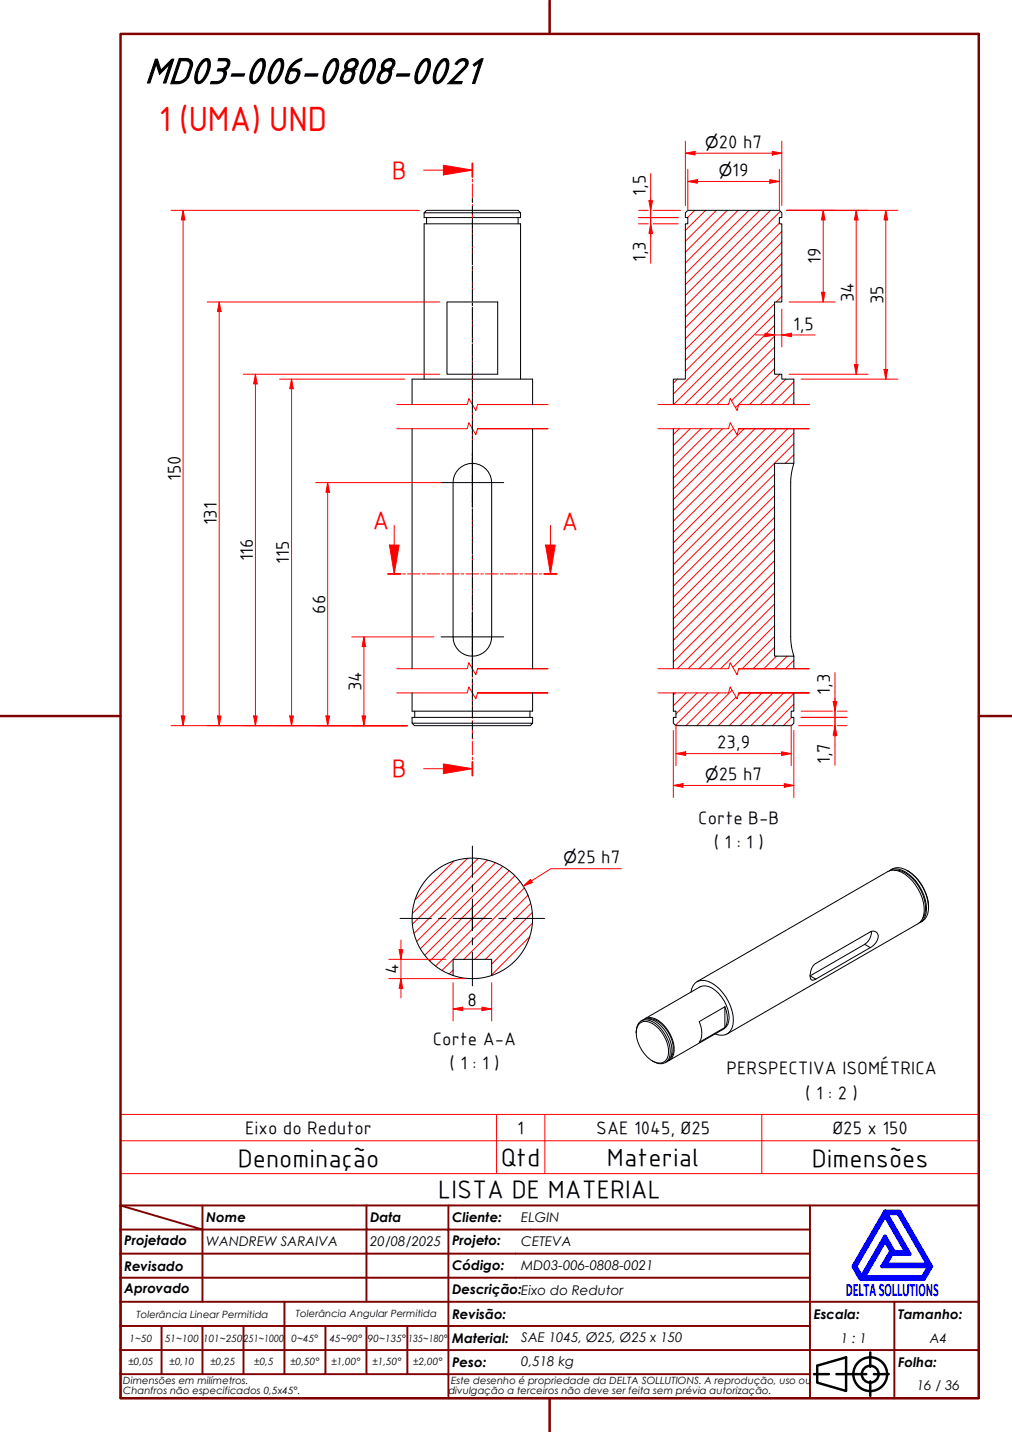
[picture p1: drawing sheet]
<svg xmlns="http://www.w3.org/2000/svg" width="210mm" height="297mm" viewBox="0 0 210 297" stroke-linecap="round" stroke-linejoin="round" font-family="sans-serif">
<!-- layer: Hatch (ABNT) -->
<g fill="none" stroke="#f00" stroke-width=".21">
<path d="M144.1 43.6l-1.5 1.5M146.3 43.6l-4.1 4.2M148.6 43.6l-6.4 6.4M150.8 43.6l-8.6 8.7M153.1 43.6l-10.9 11M155.3 43.6l-13.1 13.2M157.6 43.6l-15.4 15.4M159.8 43.6l-17.6 17.7M161.6 46.3l-19.4 19.5M161.9 43.8l-19.7 19.7M162.2 59.2l-22.5 22.5M162.2 57l-20 20"/>
<path d="M162.2 54.7l-20 20M162.2 52.5l-20 20M162.2 50.3l-20 20M162.2 48l-20 20M140.5 78.6l-.8 .9M160.7 76.5l-8.2 8.1M160.7 74.2l-9 8.9M160.7 72l-12 11.9M160.7 69.7l-14.2 14.2M160.7 67.5l-16.5 16.4M160.7 65.2l-18.7 18.7M160.7 63l-21 20.9"/>
<path d="M161.7 77.6l-6.3 6.3M162.2 61.5l-1.2 1.1M163 78.6l-5.3 5.3M164.7 79.2l-4.8 4.7M140.9 88.9l-1.2 1.2M143.1 88.9l-3.4 3.5M145.4 88.9l-5.7 5.7M147.6 88.9l-7.9 8M149.9 88.9l-10.2 10.2M151.2 83.7l-.2 .2M152.1 88.9l-12.4 12.5M154.3 88.9l-14.6 14.7"/>
<path d="M156.6 88.9l-16.9 17M158.8 88.9l-19.1 19.2M160.7 98.3l-21 21M161.1 88.9l-21.4 21.4M163.3 88.9l-23.6 23.7M164.7 94.3l-1.8 1.8M164.7 92.1l-25 25M164.7 89.8l-25 25M164.7 83.7l-.3 .2M164.7 81.4l-2.5 2.5M160.7 118.5l-20.2 20.2M160.7 116.3l-21 21"/>
<path d="M160.7 114.1l-21 21M160.7 111.8l-21 21M160.7 109.5l-21 21.1M160.7 107.3l-21 21M160.7 105.1l-21 21M160.7 102.8l-21 21M160.7 100.6l-21 21M153 139.7l-.2 .2M160.7 134.2l-4.5 4.5M160.7 132l-6.8 6.7M160.7 129.8l-8.7 8.6M160.7 127.5l-11.2 11.2"/>
<path d="M160.7 125.3l-13.5 13.4M160.7 123l-15.7 15.7M160.7 120.8l-18 17.9M161 136.1l-2.6 2.6M163.3 136.1l-2.6 2.6M164.7 137l-1.8 1.7M140.1 143.7l-.4 .5M142.3 143.7l-2.6 2.7M144.6 143.7l-4.4 4.4M146.8 143.7l-6.7 6.8M149.1 143.7l-6.8 6.8M151.8 143.2l-7.3 7.3"/>
<path d="M152.7 144.6l-6 5.9M153.6 143.7l-.5 .5M155.8 143.7l-6.8 6.8M158.1 143.7l-6.8 6.8M160.3 143.7l-6.8 6.8M162.5 143.7l-6.8 6.8M164.2 148.8l-1.7 1.7M164.7 146.1l-4.5 4.4M164.7 143.8l-6.7 6.7M94.1 178.7l-8 7.9M96.9 178.1l-11.3 11.3M99.2 178.1l-13.6 13.6"/>
<path d="M101.1 178.4l-15.2 15.2M102.7 179l-16.2 16.3M104.2 179.7l-17 17.1M105.6 180.6l-17.5 17.5M106.8 181.7l-17.6 17.6M107.8 182.9l-17.5 17.5M108.7 184.2l-17 17.1M109.5 185.7l-13.3 13.3M109.8 194.3l-7.8 7.9M110 187.4l-11.6 11.6M110.4 189.3l-9.7 9.7M110.4 191.6l-8.4 8.4"/>
<path d="M94 201.2l-.8 .8"/>
</g>
<!-- layer: Linha Corte (ABNT) -->
<g fill="none" stroke="#f00" stroke-width=".21">
<path d="M82.3 88.9h14.6l.3-1.2 1.5 2.5 .3-1.3h14.6h-14.6M82.3 83.9h14.6l.3-1.2 1.5 2.5 .3-1.3h14.6h-14.6M136.5 88.9h14.6l.3-1.2 1.5 2.5 .3-1.3h14.6h-14.6M136.5 83.9h14.6l.3-1.2 1.5 2.5 .3-1.3h14.6h-14.6M80.5 119h2.6M81.8 113.1v5.9M83.5 119h.6M84.5 119h2.6M87.6 119h.5M88.6 119h2.6M91.6 119h.6M92.6 119h2.6"/>
<path d="M95.7 119h.5M96.7 119h2.6M99.7 119h.6M100.7 119h2.6M103.8 119h.5M104.8 119h2.6M107.8 119h.6M108.8 119h2.6M111.9 119h.5M112.9 119h2.6M82.3 138.7h14.6l.3-1.2 1.5 2.5 .3-1.3h14.6h-14.6M136.5 138.7h14.6l.3-1.2 1.5 2.5 .3-1.3h14.6h-14.6"/>
<path d="M82.3 143.7h14.6l.3-1.2 1.5 2.5 .3-1.3h14.6h-14.6M136.5 143.7h14.6l.3-1.2 1.5 2.5 .3-1.3h14.6h-14.6"/>
</g>
<!-- layer: Visible (ABNT) -->
<g fill="none" stroke="#000" stroke-width=".21">
<path d="M88 44.1v1h20v-1h-20l.5-.5h19l.5 .5M88.5 45.1v1.3M107.5 45.1v1.3M88 78.6v-32.2h20v32.2M92.7 62.6h10.5v15h-10.5zM85.5 83.9v-5.3h25v5.3M85.5 88.9v49.8M95.1 97.3a4 4 0 0 1 4.4-.9 4 4 0 0 1 2.5 3.7v32a4 4 0 0 1-4 4 4 4 0 0 1-4-4v-32a3.9 3.9 0 0 1 1.1-2.8zM110.5 88.9v49.8M139.7 83.9v-5.3h2.5v-32.2h.5v-1.3h-.5v-1l.5-.5h18.9l.6 .5v1h-.6v1.3h.6v16.2h-1.5v15h1.5v1h2.5v5.3M139.7 88.9v49.8M164.7 88.9v7.2h-4v40h4"/>
<path d="M164.7 96.1l-.5 1.8-.2 2.2v32l.2 2.3 .5 1.7M164.7 136.1v2.6M85.5 150l.5 .5h24l.5-.5h-25v-1.2h25v1.2M85.5 143.7v3.8h25v-3.8M86 147.5v1.3M109.9 147.5v1.3M139.7 143.7v3.8h.5v1.3h-.5v1.2l.5 .5h24l.5-.5v-1.2h-.6v-1.3h.6v-3.8M94 199h8v3.3a12.5 12.5 0 0 1-8 0zM179.3 195.9l-11.3 6.5 1.2 .7M179.3 195.9l1.2 .7M180.5 196.6a2.55 2.55 0 0 0 1.5-2.9l-.4-.4a1.07 1.07 0 0 0-1.1 0l-11.3 6.5a2.86 2.86 0 0 0-.9 3.5h.4l.5-.2M180.5 196.6l-11.3 6.5"/>
<path d="M180.7 193.2a3.1 3.1 0 0 1-1.4 2.7M184.4 180.7a3.4 3.4 0 0 1 4.1 .7 9.6 9.6 0 0 1 3.6 7.9 2.62 2.62 0 0 1-1.5 2.2M184.6 180.5a3.2 3.2 0 0 1 4 .3 9.3 9.3 0 0 1 3.8 8.7 2.68 2.68 0 0 1-1.5 1.8M185.5 180.5a5.4 5.4 0 0 1 4.3 2.4 7.9 7.9 0 0 1 1.9 7.1l-.4 .6M188.2 180.6a9.3 9.3 0 0 1 4.4 7.6M94 202.3a12.5 12.5 0 0 1-6.1-19.2 12.5 12.5 0 0 1 20.2 0 12.5 12.5 0 0 1-6.1 19.2M132 214.3a2.26 2.26 0 0 1 2.1-2.8 6.8 6.8 0 0 1 4.9 5.8 3 3 0 0 1-1 3.1 2.53 2.53 0 0 1-2.7-.3M132.5 212.5a2.41 2.41 0 0 1 3.5 .3 6.9 6.9 0 0 1 2.6 6.2 1.9 1.9 0 0 1-2.9 1.2 6.9 6.9 0 0 1-3.5-7.2zM133 211.8a2.76 2.76 0 0 1 3.5 .5 7.5 7.5 0 0 1 2.8 6.4 2.18 2.18 0 0 1-1.3 1.7M133.6 211.4a2.98 2.98 0 0 1 3.8 .9 7.2 7.2 0 0 1 2.3 6.4l-.3 .6-.8 .8M133.8 211.3l11.4-6.6a3.4 3.4 0 0 1 3.9 1.4 6.7 6.7 0 0 1 1.9 6.4l-.8 .9-11.4 6.5M134.4 211.3a4.3 4.3 0 0 1 3.8 2.2 6.1 6.1 0 0 1 1.2 5.4l-.3 .5"/>
<path d="M143.3 205.8a2.45 2.45 0 0 1 3.6-2.2 9.2 9.2 0 0 1 5.1 8.9 2.47 2.47 0 0 1-3.7 2M144.6 203.6l39.6-22.8a3.9 3.9 0 0 1 4.2 1.1 9.3 9.3 0 0 1 3.2 8.1l-.3 .7-.9 .9-39.6 22.9M150.3 208.8a4.5 4.5 0 0 1 0 4.3M150.3 208.8l-5.3 3.1a4.5 4.5 0 0 1 0 4.3l5.3-3.1M150.3 208.8v4.3"/>
</g>
<path d="M25 236.6h178v-5.4h-178v12.2M103 231.2v12.2M113 231.2v12.2M158 231.2v12.2M203 236.6v6.8h-178M25 243.4v6.6h178v-6.6" fill="none" stroke="#f00" stroke-width=".21"/>
<!-- layer: Linha Corte (ABNT) -->
<path d="M80.5 119h2.6M112.9 119h2.6" fill="none" stroke="#f00" stroke-width=".36"/>
<path d="M80.8 113.1h2l-1 5.9z" fill="#f00"/>
<path d="M80.8 113.1h2l-1 5.9zM81.8 109v4.1M114.2 113.1v5.9" fill="none" stroke="#f00" stroke-width=".21"/>
<path d="M113.2 113.1h2l-1 5.9z" fill="#f00"/>
<g fill="none" stroke="#f00" stroke-width=".21">
<path d="M92 35.3h6M98 33.9v2.8M98 37.2v.5M98 38.1v2.9M98 41.4v.6M98 42.4v2.9M98 45.7v.6M98 46.7v2.9M98 50v.5M98 51v2.8M98 54.3v.5M98 55.3v2.8"/>
<path d="M98 58.6v.5M98 59.5v2.9M98 62.9v.5M98 63.8v2.9M98 67.1v.6M98 68.1v2.9M98 71.4v.6M98 72.4v2.9M98 75.7v.5M98 76.7v2.8M98 80v.5M98 81v2.8"/>
<path d="M98 84.3v.5M98 85.2v2.9M98 88.5v.6M98 89.5v2.9M98 92.8v.6M98 93.8v2.9M98 97.1v.5M98 98.1v2.8M98 101.4v.5M98 102.4v2.8M98 105.7v.5M98 106.7v2.8"/>
<path d="M98 109.9v.6M98 110.9v2.9M98 114.2v.6M98 115.2v2.9M98 118.5v.5M98 119.5v2.9M113.2 113.1h2l-1 5.9zM114.2 109v4.1M98 122.8v.5M98 123.8v2.8M98 127.1v.5M98 128.1v2.8"/>
<path d="M98 131.4v.5M98 132.3v2.9M98 135.6v.6M98 136.6v2.9M98 139.9v.6M98 140.9v2.8M98 144.2v.5M98 145.2v2.8M98 148.5v.5M98 149.5v2.8M98 152.8v.5M98 153.8v2.8"/>
<path d="M98 157.1v.5M98 158v2.9"/>
</g>
<path d="M98 33.9v2.8M98 158v2.9" fill="none" stroke="#f00" stroke-width=".36"/>
<path d="M92 34.3l6 1-6 1z" fill="#f00"/>
<path d="M87.9 35.3h4.1M92 34.3l6 1-6 1zM92 159.5h6" fill="none" stroke="#f00" stroke-width=".21"/>
<path d="M92 158.5l6 1-6 1z" fill="#f00"/>
<path d="M87.9 159.5h4.1M92 158.5l6 1-6 1z" fill="none" stroke="#f00" stroke-width=".21"/>
<!-- layer: Borda A3/A4 (ABNT) -->
<path d="M25 7h178v283h-178zM114 0v7M0 148.5h25M203 148.5h7M114 290v7" fill="none" stroke="#800000" stroke-width=".51"/>
<path d="M183.6 257.3l1.2 2.2-1.8 3.2h9.7l-1.3 2.2h-12.2zM183.6 252.1l4.4 7.6h-2.6l-1.8-3.2-4.9 8.4-1.3-2.2zM183.6 251.3h3l6.5 11.4-1.5 2.6h-13.1l-1.5-2.6zM183.8 251.7h2.5l6.2 10.6h-8.8l1.3-2.2h3.7zM185 259.7h.2l-.1 .2z" fill="none" stroke="#00f" stroke-width=".8"/>
<!-- layer: 0 -->
<path d="M178.5 265.3h13.1" fill="none" stroke="#000" stroke-width=".21"/>
<g fill="none" stroke="#800000" stroke-width=".4">
<path d="M25 250l17 5h-17M25 250h178v40h-178zM42 255h34v5h17M42 255v15M42 250v5M76 250v5h17v5M93 250v5h75M168 250v20h-143M25 260h51v10M25 275h17M33.5 275v10M50.5 275h-8.5v10"/>
<path d="M59 270v15h-8.5M67.5 275v10h-8.5M76 275v10h8.5M84.5 275v10M93 275h-42.5v10M93 260v5h-68M93 275v10h75M93 260h75M93 275h75M168 265h-75v10M185.5 270v10h17.5M203 270h-35v10h17.5v10"/>
<path d="M25 285h25.5M25 280h143v10M67.5 285h8.5M84.5 285h8.5v5"/>
</g>
<g fill="none" stroke="#000" stroke-width=".51">
<path d="M168.8 285h3.1M169.5 283.3l6-1.8v7l-6-1.7zM173.5 285h6.2M180.5 280.5v3M180.5 286.5v3M181.3 285h3"/>
<circle cx="180.5" cy="285" r="3.5"/>
<circle cx="180.5" cy="285" r="1.75"/>
</g>
<!-- layer: Linha de centro (ISO) -->
<g fill="none" stroke="#000" stroke-width=".21">
<path d="M98 41.1v.9M98 42.8v1.7M98 45.3v2.1M98 47.7v.6M98 48.6v2.6M98 51.5v.6M98 52.4v2.6M98 55.3v.6M98 56.2v2.5M98 59v.7M98 60v2.5M98 62.8v.6"/>
<path d="M98 63.8v2.5M98 66.6v.6M98 67.5v2.6M98 70.4v.6M98 71.3v2.5M98 74.2v.6M98 75.1v2.5M98 77.9v.7M98 78.9v2.5M98 81.7v.6M98 82.7v2.9M98 86v.8"/>
<path d="M98 87.3v2.8M98 90.4v.6M98 91.3v2.4M98 94v.6M98 94.9v2.3M98 97.5v.6M98 98.4v2.4M98 101.1v.6M98 102v2.3M98 104.6v.6M98 105.5v2.4M98 108.2v.6"/>
<path d="M98 109.1v2.3M98 111.7v.6M98 112.6v2.4M98 115.3v.6M98 116.2v2.4M98 118.9v.6M98 119.7v2.4M98 122.4v.6M98 123.3v2.4M98 126v.6M98 126.9v2.3M98 129.5v.6"/>
<path d="M98 130.4v2.4M98 133.1v.6M98 134v2.3M98 136.6v.6M98 137.5v2.9M98 140.8v.8M98 142.1v3M98 145.5v.7M98 146.6v2.3M98 149.7v1.6M98 152.2v.8"/>
</g>
<path d="M110.2 182.7l-1.7 1.1" fill="none" stroke="#f00" stroke-width=".21"/>
<path d="M108.5 183.8l1.5-1.4 .4 .7z" fill="#f00"/>
<path d="M108.5 183.8l1.5-1.4 .4 .7zM128.9 180.2h-14.7l-4 2.5M94 209.3h2" fill="none" stroke="#f00" stroke-width=".21"/>
<path d="M94 209.3l2-.4v.7z" fill="#f00"/>
<path d="M94 209.3l2-.4v.7zM100 209.3h2" fill="none" stroke="#f00" stroke-width=".21"/>
<path d="M100 208.9l2 .4-2 .3z" fill="#f00"/>
<path d="M83.2 203v2M94 203.8v8M96 209.3h4M100 208.9l2 .4-2 .3zM102 203.8v8" fill="none" stroke="#f00" stroke-width=".21"/>
<path d="M83.2 203l.3 2h-.7z" fill="#f00"/>
<path d="M83.2 197v2M83.2 203l.3 2h-.7z" fill="none" stroke="#f00" stroke-width=".21"/>
<path d="M82.8 197h.7l-.3 2z" fill="#f00"/>
<path d="M75.5 148.5v2M80.6 199h11.9M82.8 197h.7l-.3 2zM83.2 195v2M83.2 199v4M80.6 203h15.9M83.2 205v2" fill="none" stroke="#f00" stroke-width=".21"/>
<!-- layer: Marca de centro (ISO) -->
<g fill="none" stroke="#000" stroke-width=".21">
<path d="M98 93.6v11.5M91.5 100.1h13M91.5 132.1h13M98 127.1v11.5M98 175.5v6.5M83 190.5h6.5M91 190.5h1.5M94 190.5h4h-2.5M98 186.5v4v-2.5M98 193v-2.5v2.5M98 183.5v1.5M98 194.5v1.5"/>
<path d="M98 197.5v7M100.5 190.5h-2.5h4M103.5 190.5h1.5M106.5 190.5h6.5"/>
</g>
<path d="M75.1 148.5h.7l-.3 2z" fill="#f00"/>
<path d="M75.5 132.1v2M75.1 148.5h.7l-.3 2z" fill="none" stroke="#f00" stroke-width=".21"/>
<path d="M75.5 132.1l.3 2h-.7z" fill="#f00"/>
<path d="M73 132.1h17M75.5 132.1l.3 2h-.7zM75.5 134.1v14.4M68 148.5v2M73 150.5h11.5" fill="none" stroke="#f00" stroke-width=".21"/>
<path d="M67.6 148.5h.7l-.3 2z" fill="#f00"/>
<path d="M68 100.1v2M67.6 148.5h.7l-.3 2z" fill="none" stroke="#f00" stroke-width=".21"/>
<path d="M68 100.1l.3 2h-.7z" fill="#f00"/>
<path d="M65.5 100.1h26M68 100.1l.3 2h-.7zM68 102.1v46.4M60.5 148.5v2M65.5 150.5h19" fill="none" stroke="#f00" stroke-width=".21"/>
<path d="M60.1 148.5h.8l-.4 2z" fill="#f00"/>
<path d="M60.5 78.6v2M60.1 148.5h.8l-.4 2z" fill="none" stroke="#f00" stroke-width=".21"/>
<path d="M60.5 78.6l.4 2h-.8z" fill="#f00"/>
<path d="M58 78.6h26M60.5 78.6l.4 2h-.8zM60.5 80.6v67.9M53 148.5v2M58 150.5h26.5" fill="none" stroke="#f00" stroke-width=".21"/>
<path d="M52.6 148.5h.7l-.3 2z" fill="#f00"/>
<path d="M53 77.6v2M52.6 148.5h.7l-.3 2z" fill="none" stroke="#f00" stroke-width=".21"/>
<path d="M53 77.6l.3 2h-.7z" fill="#f00"/>
<path d="M50.5 77.6h40.7M53 77.6l.3 2h-.7zM53 79.6v68.9M45.5 148.5v2M50.5 150.5h34" fill="none" stroke="#f00" stroke-width=".21"/>
<path d="M45.1 148.5h.7l-.3 2z" fill="#f00"/>
<path d="M45.5 62.6v2M45.1 148.5h.7l-.3 2z" fill="none" stroke="#f00" stroke-width=".21"/>
<path d="M45.5 62.6l.3 2h-.7z" fill="#f00"/>
<path d="M43 62.6h48.2M45.5 62.6l.3 2h-.7zM45.5 64.6v83.9M38 148.5v2M43 150.5h41.5" fill="none" stroke="#f00" stroke-width=".21"/>
<path d="M37.6 148.5h.8l-.4 2z" fill="#f00"/>
<path d="M38 43.6v2M37.6 148.5h.8l-.4 2z" fill="none" stroke="#f00" stroke-width=".21"/>
<path d="M38 43.6l.4 2h-.8z" fill="#f00"/>
<path d="M35.5 43.6h51.5M38 43.6l.4 2h-.8zM38 45.6v102.9M170.8 43.6v2M35.5 150.5h49" fill="none" stroke="#f00" stroke-width=".21"/>
<path d="M170.8 43.6l.3 2h-.7z" fill="#f00"/>
<path d="M170.8 43.6l.3 2h-.7zM170.8 60.6v2" fill="none" stroke="#f00" stroke-width=".21"/>
<path d="M170.4 60.6h.7l-.3 2z" fill="#f00"/>
<path d="M163.2 43.6h10M170.8 45.6v15M177.6 43.6v2M163.7 62.6h9.5M170.4 60.6h.7l-.3 2z" fill="none" stroke="#f00" stroke-width=".21"/>
<path d="M177.6 43.6l.4 2h-.8z" fill="#f00"/>
<path d="M177.6 43.6l.4 2h-.8zM177.6 75.6v2" fill="none" stroke="#f00" stroke-width=".21"/>
<path d="M177.2 75.6h.8l-.4 2z" fill="#f00"/>
<path d="M163.2 43.6h16.9M177.6 45.6v30M183.7 43.6v2M163.7 77.6h16.4M177.2 75.6h.8l-.4 2z" fill="none" stroke="#f00" stroke-width=".21"/>
<path d="M183.7 43.6l.4 2h-.8z" fill="#f00"/>
<path d="M183.7 43.6l.4 2h-.8zM183.7 76.6v2" fill="none" stroke="#f00" stroke-width=".21"/>
<path d="M183.3 76.6h.8l-.4 2z" fill="#f00"/>
<path d="M163.2 43.6h23M183.7 45.6v31M162.2 69.5h2M166.2 78.6h20M183.3 76.6h.8l-.4 2z" fill="none" stroke="#f00" stroke-width=".21"/>
<path d="M162.2 69.5l2-.4v.8z" fill="#f00"/>
<path d="M158.7 69.5h2M162.2 69.5l2-.4v.8z" fill="none" stroke="#f00" stroke-width=".21"/>
<path d="M158.7 69.1l2 .4-2 .4z" fill="#f00"/>
<path d="M142.2 31.8h2M156.7 69.5h2M158.7 69.1l2 .4-2 .4zM160.7 69.5h1.5M162.2 64.1v7.9M164.2 69.5h4.9" fill="none" stroke="#f00" stroke-width=".21"/>
<path d="M142.2 31.8l2-.4v.8z" fill="#f00"/>
<path d="M142.2 31.8l2-.4v.8zM160.2 31.8h2" fill="none" stroke="#f00" stroke-width=".21"/>
<path d="M160.2 31.4l2 .4-2 .4z" fill="#f00"/>
<path d="M142.2 29.3v13.3M142.7 37.6h2M144.2 31.8h16M160.2 31.4l2 .4-2 .4zM162.2 29.3v13.3" fill="none" stroke="#f00" stroke-width=".21"/>
<path d="M142.7 37.6l2-.3v.7z" fill="#f00"/>
<path d="M142.7 37.6l2-.3v.7zM159.7 37.6h1.9" fill="none" stroke="#f00" stroke-width=".21"/>
<path d="M159.7 37.3l1.9 .3-1.9 .4z" fill="#f00"/>
<path d="M142.7 35.1v8.5M144.7 37.6h15M159.7 37.3l1.9 .3-1.9 .4zM161.6 35.1v8.5M139.7 162.9h2" fill="none" stroke="#f00" stroke-width=".21"/>
<path d="M139.7 162.9l2-.4v.8z" fill="#f00"/>
<path d="M139.7 162.9l2-.4v.8zM162.7 162.9h2" fill="none" stroke="#f00" stroke-width=".21"/>
<path d="M162.7 162.5l2 .4-2 .4z" fill="#f00"/>
<path d="M139.7 151.5v13.9M140.2 156.3h2M164.7 151.5v13.9M141.7 162.9h21M162.7 162.5l2 .4-2 .4z" fill="none" stroke="#f00" stroke-width=".21"/>
<path d="M140.2 156.3l2-.4v.8z" fill="#f00"/>
<path d="M140.2 156.3l2-.4v.8zM162.1 156.3h2" fill="none" stroke="#f00" stroke-width=".21"/>
<path d="M162.1 155.9l2 .4-2 .4z" fill="#f00"/>
<path d="M140.2 150.3v8.5M142.2 156.3h19.9M162.1 155.9l2 .4-2 .4zM164.1 150.3v8.5M173.2 150.5v2" fill="none" stroke="#f00" stroke-width=".21"/>
<path d="M173.2 150.5l.4 2h-.8z" fill="#f00"/>
<path d="M165.7 150.5h7M166.2 148.8h9.5M173.2 150.5l.4 2h-.8zM173.2 146.8v3.7M173.2 144.8v2.7M173.2 148.8v2M173.2 152.5v6.3M173.7 150.5h2" fill="none" stroke="#f00" stroke-width=".21"/>
<path d="M172.8 145.5h.8l-.4 2z" fill="#f00"/>
<path d="M135 41.6v2M173.2 139.5v6M166.2 148.8h9.5M166.2 147.5h6.5M172.8 145.5h.8l-.4 2zM173.2 147.5v1.3M173.2 150.8v2M173.7 147.5h2" fill="none" stroke="#f00" stroke-width=".21"/>
<path d="M134.6 41.6h.7l-.3 2z" fill="#f00"/>
<path d="M135 36v5.6M132.5 45.1h8.2M132.5 43.6h2M134.6 41.6h.7l-.3 2zM135 43.6v3.5M135 43.1v2M135 46.4v2.7M135.5 43.6h5.7" fill="none" stroke="#f00" stroke-width=".21"/>
<path d="M135 46.4l.3 2h-.7z" fill="#f00"/>
<path d="M132.5 45.1h8.2M132.5 46.4h2M135 46.4l.3 2h-.7zM135 41.1v2M135 45.1v1.3M135 48.4v6.2M135.5 46.4h5.2" fill="none" stroke="#f00" stroke-width=".21"/>
<text font-size="8.1" x="30" y="17.3">MD03-006-0808-0021</text>
<text font-size="7" fill="#f00" x="32.9" y="27.2">1 (UMA) UND</text>
<g font-size="5.4" fill="#f00">
<text x="81.2" y="37.1">B</text>
<text x="77.3" y="109.7">A</text>
<text x="116.5" y="109.9">A</text>
<text x="81.2" y="161.3">B</text>
</g>
<g font-size="5.4">
<text x="49.3" y="242">Denominação</text>
<text x="103.9" y="241.8">Qtd</text>
<text x="125.9" y="241.8">Material</text>
<text x="168.4" y="242">Dimensões</text>
<text x="90.9" y="248.5">LISTA DE MATERIAL</text>
</g>
<g font-size="3.9">
<text x="149.1" y="30.7">20 h7</text>
<text x="133.9" y="40.6" transform="rotate(-90 133.9 40.6)">1,5</text>
<text x="151.9" y="36.5">19</text>
<text x="133.9" y="54.3" transform="rotate(-90 133.9 54.3)">1,3</text>
<text x="170.2" y="54.8" transform="rotate(-90 170.2 54.8)">19</text>
<text x="177" y="62.7" transform="rotate(-90 177 62.7)">34</text>
<text x="183.2" y="63.1" transform="rotate(-90 183.2 63.1)">35</text>
<text x="164.5" y="68.4">1,5</text>
<text x="37.4" y="99.7" transform="rotate(-90 37.4 99.7)">150</text>
<text x="44.9" y="109" transform="rotate(-90 44.9 109)">131</text>
<text x="52.4" y="116.4" transform="rotate(-90 52.4 116.4)">116</text>
<text x="59.9" y="117" transform="rotate(-90 59.9 117)">115</text>
<text x="67.4" y="127.3" transform="rotate(-90 67.4 127.3)">66</text>
<text x="74.9" y="143.4" transform="rotate(-90 74.9 143.4)">34</text>
<text x="172.1" y="144.1" transform="rotate(-90 172.1 144.1)">1,3</text>
<text x="148.7" y="155.2">23,9</text>
<text x="149.1" y="161.8">25 h7</text>
<text x="172.1" y="158.5" transform="rotate(-90 172.1 158.5)">1,7</text>
<text x="144.8" y="171">Corte B-B</text>
<text x="119.7" y="179.1">25 h7</text>
<text x="148.1" y="176">( 1 : 1 )</text>
<text x="82.6" y="202.1" transform="rotate(-90 82.6 202.1)">4</text>
<text x="97" y="208.7">8</text>
<text x="89.8" y="216.8">Corte A-A</text>
<text x="93.3" y="221.8">( 1 : 1 )</text>
<text x="150.7" y="222.8">PERSPECTIVA ISOMÉTRICA</text>
<text x="167" y="227.9">( 1 : 2 )</text>
<text x="50.8" y="235.2">Eixo do Redutor</text>
<text x="107.3" y="235.2">1</text>
<text x="123.7" y="235.2">SAE 1045, Ø25</text>
<text x="172.7" y="235.2">Ø25 x 150</text>
</g>
<text font-size="3.9" fill="#00f" x="175.4" y="268.8">DELTASOLLUTIONS</text>
<g font-size="3.3">
<text x="146.3" y="30.7">⌀</text>
<text x="149.1" y="36.5">⌀</text>
<text x="116.9" y="179.1">⌀</text>
</g>
<text font-size="3.2" x="146.3" y="161.8">⌀</text>
<g font-size="2.8">
<text x="42.8" y="253.5">Nome</text>
<text x="76.8" y="253.5">Data</text>
<text x="93.8" y="253.6">Cliente:</text>
<text x="108.1" y="253.5">ELGIN</text>
<text x="25.8" y="263.6">Revisado</text>
<text x="25.8" y="258.3">Projetado</text>
<text x="42.8" y="258.5">WANDREW SARAIVA</text>
<text x="76.8" y="258.4">20/08/2025</text>
<text x="93.8" y="263.4">Código:</text>
<text x="93.8" y="258.3">Projeto:</text>
<text x="108.1" y="263.5">MD03-006-0808-0021</text>
<text x="108.1" y="258.5">CETEVA</text>
<text x="25.8" y="268.3">Aprovado</text>
<text x="93.8" y="268.3">Descrição:Eixo do Redutor</text>
<text x="93.8" y="273.6">Revisão:</text>
<text x="168.8" y="273.5">Escala:</text>
<text x="186.3" y="273.5">Tamanho:</text>
<text x="93.8" y="278.6">Material:</text>
<text x="108.1" y="278.5">SAE 1045, Ø25, Ø25 x 150</text>
<text x="174.4" y="278.5">1 : 1</text>
<text x="192.8" y="278.6">A4</text>
<text x="93.8" y="283.5">Peso:</text>
<text x="108.1" y="283.3">0,518 kg</text>
<text x="186.3" y="283.5">Folha:</text>
<text x="190.2" y="288.4">16 / 36</text>
</g>
<g font-size="2.1">
<text x="28.3" y="273.3">Tolerância Linear Permitida</text>
<text x="61.4" y="273.1">Tolerância Angular Permitida</text>
<text x="26.9" y="278.3">1~50</text>
<text x="34.2" y="278.3">51~100</text>
<text x="42.1" y="278.3">101~250</text>
<text x="50.5" y="278.3">251~1000</text>
<text x="60.5" y="278.3">0~45°</text>
<text x="68.4" y="278.3">45~90°</text>
<text x="76.3" y="278.3">90~135°</text>
<text x="84.7" y="278.3">135~180°</text>
<text x="25.6" y="287.1">Dimensões em milímetros.</text>
<text x="26.6" y="283.2">±0,05</text>
<text x="35.2" y="283.2">±0,10</text>
<text x="43.6" y="283.2">±0,25</text>
<text x="52.7" y="283.2">±0,5</text>
<text x="60.2" y="283.2">±0,50°</text>
<text x="68.7" y="283.2">±1,00°</text>
<text x="77.2" y="283.2">±1,50°</text>
<text x="85.7" y="283.2">±2,00°</text>
<text x="93.6" y="287.1">Este desenho é propriedade da DELTA SOLLUTIONS. A reprodução, uso ou</text>
<text x="25.6" y="289.2">Chanfros não especificados 0,5x45°.</text>
<text x="93" y="289.2">divulgação a terceiros não deve ser feita sem prévia autorização.</text>
</g>
</svg>
